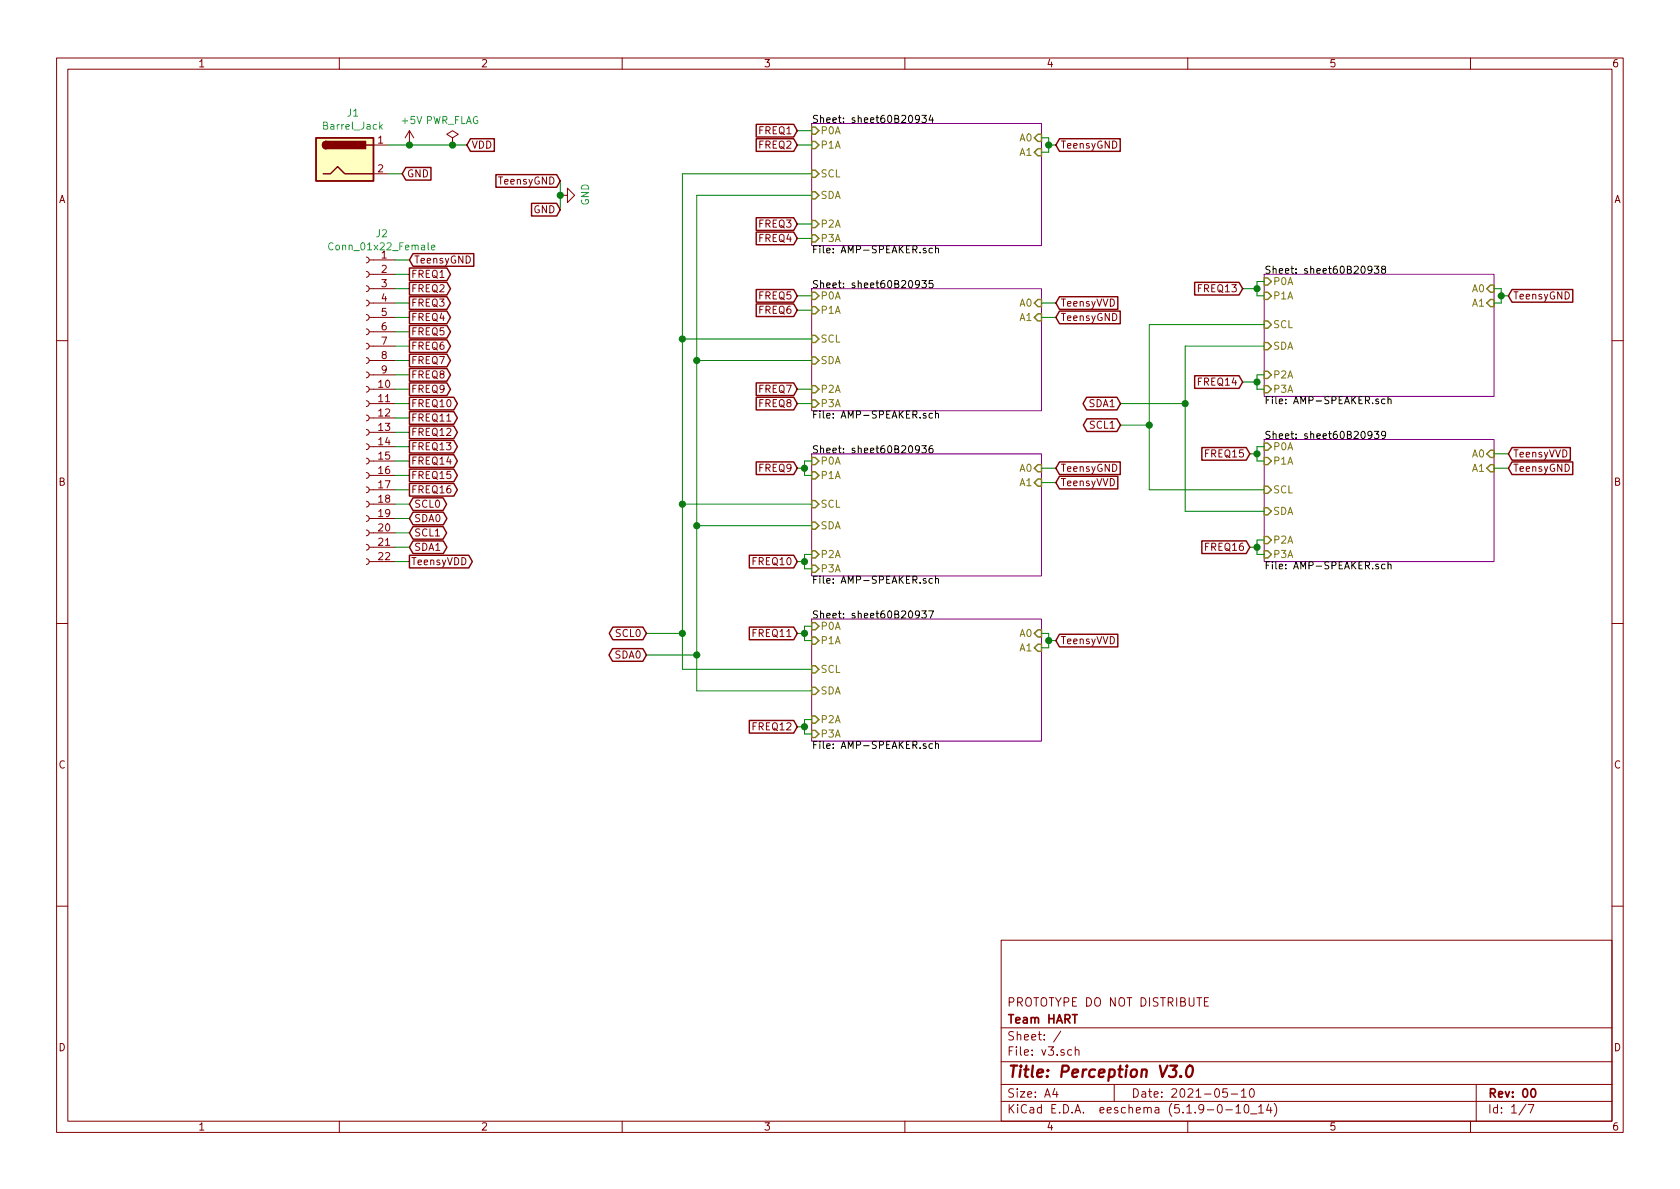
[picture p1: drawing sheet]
<svg xmlns="http://www.w3.org/2000/svg" width="297mm" height="210mm" viewBox="0 0 297 210" stroke-linecap="round" stroke-linejoin="round" font-family="sans-serif">
<g fill="none" stroke="#840000" stroke-width=".18">
<path d="M10 10.3h277v189.9h-277zM12 12.2h273v186.1h-273zM60 10.3v1.9M110 10.3v1.9M160 10.3v1.9M210 10.3v1.9M260 10.3v1.9M66 25.6h2.6M66 30.7h2.6M72.4 23.1l-.8 1.3M72.4 23.1v2.5M72.4 23.1l.8 1.3"/>
<path d="M80 24.4l1-.7-1-.6-1 .6 1 .7v1.2M80 25.6h.1M99.1 34.5h1.2v-1.2l1.3 1.2-1.3 1.3v-1.3M64.8 58.2l.3 .1 .2 .3-.1 .4-.4 .2M64.8 55.6l.3 .1 .2 .3-.1 .5-.4 .1M64.8 53.1l.3 .1 .2 .3-.1 .4-.4 .2M64.8 50.5l.3 .2 .2 .2-.1 .5-.4 .2M64.8 48l.3 .1 .2 .3-.1 .4-.4 .2M64.8 45.5l.3 .1 .2 .3-.1 .4-.4 .2M65.3 58.7h4.5M65.3 56.1h4.5M65.3 53.6h4.5"/>
<path d="M65.3 51h4.5M65.3 48.5h4.5M65.3 46h4.5M10 60.2h2M64.8 78.5l.3 .1 .2 .3-.1 .4-.4 .2M64.8 75.9l.3 .2 .2 .2-.1 .5-.4 .2M64.8 73.4l.3 .1 .2 .3-.1 .4-.4 .2M64.8 70.9l.3 .1 .2 .3-.1 .4-.4 .2M64.8 68.3l.3 .1 .2 .3-.1 .5-.4 .1M64.8 65.8l.3 .1 .2 .3-.1 .4-.4 .2M64.8 63.2l.3 .2 .2 .2-.1 .5-.4 .2M64.8 60.7l.3 .1 .2 .3-.1 .4-.4 .2"/>
<path d="M65.3 79h4.5M65.3 76.4h4.5M65.3 73.9h4.5M65.3 71.4h4.5M65.3 68.8h4.5M65.3 66.3h4.5M65.3 63.7h4.5M65.3 61.2h4.5M285 60.2h2M64.8 98.8l.3 .1 .2 .3-.1 .4-.4 .2M64.8 96.3l.3 .1 .2 .3-.1 .4-.4 .2M64.8 93.7l.3 .1 .2 .3-.1 .5-.4 .1"/>
<path d="M64.8 91.2l.3 .1 .2 .3-.1 .4-.4 .2M64.8 88.6l.3 .2 .2 .2-.1 .5-.4 .2M64.8 86.1l.3 .1 .2 .3-.1 .4-.4 .2M64.8 83.6l.3 .1 .2 .3-.1 .4-.4 .2M64.8 81l.3 .1 .2 .3-.1 .5-.4 .1M65.3 99.3h4.5M65.3 96.8h4.5M65.3 94.2h4.5M65.3 91.7h4.5M65.3 89.1h4.5M65.3 86.6h4.5M65.3 84.1h4.5"/>
<path d="M65.3 81.5h4.5M10 110.3h2M285 110.3h2M10 160.2h2M177 166.3h108v32h-108zM213 177.1h.5M213.7 176.4h-.7v1.5h.7M285 160.2h2M60 198.3v1.9M110 198.3v1.9M160 198.3v1.9M177 194.8h108"/>
<path d="M177 191.8h108M177 187.8h108M177 181.8h108M186.5 192.5l-.4 1h1M186.8 193v1M187.6 182.3l-1.3 2M189.5 185.7l-.4-.1-.3 .3v.6l.3 .1 .4-.1M190.1 185.7h.1a.37 .37 0 0 1 .6 .1v.8M190.1 185.1v1.5M197 191.8v3M210 198.3v1.9M216.7 196.3h1.2"/>
<path d="M217 192.5h-.7l-.1 .7 .2-.1 .5 .1 .1 .2v.5l-.2 .1-.6-.1M217.7 193.5h1.1M218.5 195.8l.4-.5v1.5M218.5 196.8h.9M219.5 193l.4-.5v1.5M219.5 194h.8M220.1 195.5l.3-.2a.94 .94 0 0 1 0 1.5 .82 .82 0 0 1-.3-1.3zM221.1 192.6l.2-.1a.8 .8 0 0 1 .5 .8 .8 .8 0 0 1-.5 .7 1 1 0 0 1-.2-1.4zM221.1 197h1.1M222.5 195.8l.5-.5v1.5M222.5 196.8h.9M224.3 195.2l-.3 1.1h.9"/>
<path d="M224.7 195.8v1M225.3 195.1a1.71 1.71 0 0 1 0 2.3M260 198.3v1.9M261 191.8v6.5M269.8 195.2l-1.2 2M270.2 195.3h1l-.6 1.5"/>
</g>
<path d="M270.9 192.6l.1-.1a.81 .81 0 0 1 .6 .6 .81 .81 0 0 1-.3 .8l-.1 .1a.8 .8 0 0 1-.6-.6 .8 .8 0 0 1 .3-.8z" fill="none" stroke="#840000" stroke-width=".3"/>
<path d="M206.9 188.4h1.2l-.7 .8h.3l.2 .2a.82 .82 0 0 1-.2 .9l-.8 .1-.2-.1M208.8 190.3h.1l-.2 .1v-.1h.1l-.1 .1M210 188.6a.46 .46 0 0 1 .5-.2 .46 .46 0 0 1 .4 .4 1.15 1.15 0 0 1-.8 1.6l-.2-.1a1.5 1.5 0 0 1 .1-1.7z" fill="none" stroke="#840000" stroke-width=".41"/>
<path d="M143.5 21.8h40.6v21.6h-40.6zM143.5 51h40.6v21.6h-40.6zM223.5 48.5h40.7v21.6h-40.7zM223.5 77.7h40.7v21.6h-40.7zM143.5 80.3h40.6v21.5h-40.6zM143.5 109.5h40.6v21.6h-40.6z" fill="none" stroke="#840084" stroke-width=".18"/>
<g fill="none" stroke="#000" stroke-width=".18">
<path d="M162.6 20.9l-.3 .3-.3-.1-.2-.2 .1-.4 .2-.1h.2l.3 .2a.97 .97 0 0 1-.3 1l-.3 .1M163 20.4h.8l-.5 .5 .4 .1 .1 .4-.3 .3-.5-.2M164.6 20.3l-.3 .9h.7M164.9 20.8v.9M162.6 50.2l-.3 .2-.3-.1-.2-.1 .1-.5 .2-.1h.2l.3 .3a.97 .97 0 0 1-.3 .9l-.3 .1M163 49.6h.8l-.5 .5 .4 .1 .1 .4-.3 .3-.5-.2M164.9 43.9h-.4l-.2 .2 .1 .6h.5M164.9 49.6h-.6v.6l.1-.1 .5 .1v.5l-.2 .2-.4-.2M165.4 44l.2-.1h.3v.8M165.4 43.5v1.2M242.6 47.6l-.3 .2h-.3l-.1-.2v-.4l.2-.1h.2l.3 .2a.97 .97 0 0 1-.3 1h-.3M243 47.1h.8l-.4 .4 .3 .2 .1 .4-.3 .2-.5-.1"/>
<path d="M244.5 47.6l-.2-.1v-.3l.2-.1h.4v.4l-.5 .2-.1 .1v.3l.2 .2h.4l.1-.2-.1-.4-.1-.1M162.6 79.4l-.3 .2-.3-.1-.2-.1 .1-.5 .2-.1h.2l.3 .3a.97 .97 0 0 1-.3 .9l-.3 .1M163 78.8h.8l-.5 .5 .4 .1 .1 .5-.3 .2-.5-.1M164.9 73.1h-.4l-.2 .2 .1 .6h.5M164.9 78.8l-.4 .1a.87 .87 0 0 0 0 1.2l.4-.1v-.6l-.4-.1-.2 .2M165.4 73.2l.2-.1h.3v.8M165.4 72.7v1.2M242.6 76.8l-.3 .3-.3-.1-.1-.2v-.4l.2-.1h.2l.3 .2a.97 .97 0 0 1-.3 1h-.3M243 76.3h.8l-.4 .5 .3 .1 .1 .4-.3 .2-.5-.1M244.9 70.6h-.4l-.2 .2 .1 .5h.5M245 76.8l-.2 .3h-.3l-.2-.3v-.4l.2-.1h.3l.2 .2a.97 .97 0 0 1-.2 1h-.4M245.4 70.7l.2-.1h.3v.8"/>
<path d="M245.4 70.1v1.3M244.9 99.8h-.4l-.2 .2 .1 .6h.5M245.4 99.9l.2-.1h.3v.8M245.4 99.3v1.3M162.6 108.6l-.3 .2h-.3l-.2-.2 .1-.5 .2-.1h.2l.3 .3a.97 .97 0 0 1-.3 .9l-.3 .1M163 108h.8l-.5 .5 .4 .1 .1 .5-.3 .2-.5-.1M164.2 108h.8l-.5 1.3M164.9 102.4l-.4-.1-.2 .2 .1 .6h.5M165.4 102.4l.2-.1 .3 .1v.7M165.4 101.9v1.2M164.9 131.6l-.4-.1-.2 .2 .1 .6h.5M165.4 131.6l.2-.1 .3 .1v.8"/>
<path d="M165.4 131.1v1.3"/>
</g>
<g fill="none" stroke="#848400" stroke-width=".25">
<path d="M143.5 30.1h.6l.7 .6-.7 .7h-.6zM143.5 33.9h.6l.7 .6-.7 .7h-.6zM143.5 25h.6l.7 .6-.7 .7h-.6zM143.5 22.5h.6l.7 .6-.7 .6h-.6zM143.5 39h.6l.7 .6-.7 .7h-.6zM183.5 23.7h.6v1.3h-.6l-.6-.6zM183.5 26.3h.6v1.3h-.6l-.6-.7zM143.5 41.5h.6l.7 .7-.7 .6h-.6zM143.5 59.3h.6l.7 .6-.7 .7h-.6zM143.5 54.2h.6l.7 .7-.7 .6h-.6zM143.5 51.7h.6l.7 .6-.7 .7h-.6zM183.5 53h.6v1.2h-.6l-.6-.6z"/>
<path d="M183.5 55.5h.6v1.3h-.6l-.6-.7zM223.5 56.8h.7l.6 .6-.6 .6h-.7zM223.5 51.7h.7l.6 .6-.6 .7h-.7zM223.5 49.1h.7l.6 .7-.6 .6h-.7zM263.5 50.4h.7v1.3h-.7l-.6-.7zM263.5 53h.7v1.2h-.7l-.6-.6zM143.5 63.1h.6l.7 .6-.7 .7h-.6zM143.5 68.2h.6l.7 .6-.7 .7h-.6zM143.5 70.7h.6l.7 .7-.7 .6h-.6zM223.5 60.6h.7l.6 .6-.6 .6h-.7zM223.5 65.7h.7l.6 .6-.6 .6h-.7zM223.5 68.2h.7l.6 .6-.6 .7h-.7z"/>
<path d="M223.5 78.4h.7l.6 .6-.6 .6h-.7zM263.5 79.6h.7v1.3h-.7l-.6-.6zM143.5 88.5h.6l.7 .6-.7 .7h-.6zM143.5 92.3h.6l.7 .7-.7 .6h-.6zM143.5 83.4h.6l.7 .7-.7 .6h-.6zM143.5 80.9h.6l.7 .6-.7 .7h-.6zM143.5 97.4h.6l.7 .6-.7 .7h-.6zM143.5 99.9h.6l.7 .7-.7 .6h-.6zM183.5 82.2h.6v1.2h-.6l-.6-.6zM183.5 84.7h.6v1.3h-.6l-.6-.7zM223.5 86h.7l.6 .6-.6 .6h-.7zM223.5 89.8h.7l.6 .6-.6 .7h-.7z"/>
<path d="M223.5 80.9h.7l.6 .6-.6 .7h-.7zM223.5 94.9h.7l.6 .6-.6 .6h-.7zM223.5 97.4h.7l.6 .6-.6 .7h-.7zM263.5 82.2h.7v1.2h-.7l-.6-.6zM143.5 117.7h.6l.7 .7-.7 .6h-.6zM143.5 112.6h.6l.7 .7-.7 .6h-.6zM143.5 110.1h.6l.7 .6-.7 .7h-.6zM183.5 111.4h.6v1.2h-.6l-.6-.6zM183.5 113.9h.6v1.3h-.6l-.6-.7zM143.5 121.5h.6l.7 .7-.7 .6h-.6zM143.5 126.6h.6l.7 .6-.7 .7h-.6zM143.5 129.2h.6l.7 .6-.7 .6h-.6z"/>
</g>
<path d="M55.9 24.4h10.1v7.6h-10.1z" fill="#ffffc2" stroke="#ffffc2" stroke-width=".18"/>
<g fill="none" stroke="#840000" stroke-width=".25">
<path d="M55.9 24.4h10.1v7.6h-10.1zM57.1 30.7h1.3l1.3-1.2 1.3 1.2h5M57.7 25a.63 .63 0 0 0-.7 .6 .63 .63 0 0 0 .7 .7M64.8 25.6h1.2M71.8 29.6h4.4v2.2h-4.4l-.7-1.1zM83.2 24.5h4.2v2.3h-4.2l-.7-1.2zM87.7 30.9h10.7l.7 1.1-.7 1.1h-10.7zM94 36h4.4l.7 1.1-.7 1.1h-4.4zM133.7 22h6.6l.7 1.1-.7 1.1h-6.6zM133.7 24.5h6.6l.7 1.1-.7 1.2h-6.6zM133.7 38.5h6.6l.7 1.1-.7 1.1h-6.6zM187.3 24.5h10.8v2.3h-10.8l-.6-1.2z"/>
<path d="M72.4 47.4h6.6l.7 1.1-.7 1.1h-6.6zM72.4 49.9h6.6l.7 1.1-.7 1.2h-6.6zM72.4 52.5h6.6l.7 1.1-.7 1.1h-6.6zM72.4 55h6.6l.7 1.1-.7 1.1h-6.6zM72.4 57.6h6.6l.7 1.1-.7 1.1h-6.6zM73 44.9h10.8v2.2h-10.8l-.6-1.1zM133.7 53.7h6.6l.7 1.2-.7 1.1h-6.6zM133.7 51.2h6.6l.7 1.1-.7 1.1h-6.6zM133.7 41h6.6l.7 1.2-.7 1.1h-6.6zM187.3 52.5h10.3v2.2h-10.3l-.6-1.1zM187.3 55h10.8v2.2h-10.8l-.6-1.1zM211.2 49.9h7.9l.6 1.1-.6 1.2h-7.9z"/>
<path d="M267.3 51.2h10.8v2.2h-10.8l-.6-1.1zM72.4 65.2h6.6l.7 1.1-.7 1.1h-6.6zM72.4 60.1h6.6l.7 1.1-.7 1.1h-6.6zM72.4 62.6h6.6l.7 1.1-.7 1.2h-6.6zM72.4 67.7h6.6l.7 1.1-.7 1.1h-6.6zM72.4 70.3h7.8l.7 1.1-.7 1.1h-7.8zM72.4 72.8h7.8l.7 1.1-.7 1.1h-7.8zM72.4 75.3h7.8l.7 1.1-.7 1.2h-7.8zM72.4 77.9h7.8l.7 1.1-.7 1.1h-7.8zM133.7 70.3h6.6l.7 1.1-.7 1.1h-6.6zM133.7 67.7h6.6l.7 1.1-.7 1.1h-6.6zM192.1 70.3h5.4l.6 1.1-.6 1.1h-5.4l-.6-1.1z"/>
<path d="M192.2 74.1h5.3l.6 1.1-.6 1.1h-5.3l-.7-1.1zM211.2 66.4h7.9l.6 1.2-.6 1.1h-7.9zM212.5 79.1h7.8l.7 1.2-.7 1.1h-7.8zM267.3 79.1h10.3v2.3h-10.3l-.6-1.1zM72.4 80.4h7.8l.7 1.1-.7 1.1h-7.8zM72.4 83h7.8l.7 1.1-.7 1.1h-7.8zM72.4 85.5h7.8l.7 1.1-.7 1.1h-7.8zM72.4 98.2h10.5l.6 1.1-.6 1.1h-10.5zM73 93.1h5.3l.7 1.1-.7 1.1h-5.3l-.6-1.1zM73 95.7h5.4l.6 1.1-.6 1.1h-5.4l-.6-1.1zM73 90.6h5.4l.6 1.1-.6 1.1h-5.4l-.6-1.1zM73 88h5.3l.7 1.1-.7 1.2h-5.3l-.6-1.2z"/>
<path d="M132.5 98.2h7.8l.7 1.1-.7 1.1h-7.8zM133.7 81.7h6.6l.7 1.1-.7 1.1h-6.6zM187.3 84.2h10.3v2.3h-10.3l-.6-1.2zM187.3 81.7h10.8v2.2h-10.8l-.6-1.1zM212.5 95.7h7.8l.7 1.1-.7 1.1h-7.8zM267.3 81.7h10.8v2.2h-10.8l-.6-1.1zM108.3 114.7h5.4l.6 1.1-.6 1.1h-5.4l-.6-1.1zM108.4 110.9h5.3l.6 1.1-.6 1.1h-5.3l-.7-1.1zM132.5 110.9h7.8l.7 1.1-.7 1.1h-7.8zM187.3 112.2h10.3v2.2h-10.3l-.6-1.1zM132.5 127.4h7.8l.7 1.1-.7 1.1h-7.8z"/>
</g>
<g fill="#840000" stroke="#840000" stroke-width=".25">
<path d="M57.2 25.2l.5-.2v1.3a.64 .64 0 0 1-.6-.4 .64 .64 0 0 1 .1-.7z"/>
<path d="M57.7 25h6.9v1.3h-6.9z"/>
</g>
<path d="M67.3 22.4l.3 .5M67.6 22l-.5 .5M58.9 43a.6 .6 0 0 0-.8 .5 .6 .6 0 0 0 .5 .7l.3-.1M76.3 43.8l.6-.1-.1-.3h-.3l-.2 .1 .1 .6h.4" fill="none" stroke="#008484" stroke-width=".18"/>
<g fill="none" stroke="#008400" stroke-width=".18">
<path d="M68.6 25.6h13.9M68.6 30.7h2.5M99.1 32v5.1M141 25.6h2.5M141 39.6h2.5M141 23.1h2.5M143.5 30.7h-22.9v87.7h22.9M143.5 34.5h-20.3v87.7h20.3M184.1 24.4h1.3v2.5h-1.3M185.4 25.6h1.3M69.8 58.7h2.6M69.8 51h2.6"/>
<path d="M69.8 56.1h2.6M69.8 53.6h2.6M69.8 46h2.6M69.8 48.5h2.6M120.6 59.9h22.9M141 52.3h2.5M141 54.9h2.5M141 42.2h2.5M184.1 56.1h2.6M184.1 53.6h2.6M219.7 51h2.5M223.5 57.4h-20.3v29.2h20.3"/>
<path d="M223.5 49.8h-1.3v2.5h1.3M264.2 51h1.2v2.6h-1.2M265.4 52.3h1.3M69.8 63.7h2.6M69.8 71.4h2.6M69.8 79h2.6M69.8 76.4h2.6M69.8 73.9h2.6M69.8 68.8h2.6M69.8 61.2h2.6M69.8 66.3h2.6M123.2 63.7h20.3"/>
<path d="M141 71.4h2.5M141 68.8h2.5M198.1 75.2h5.1M198.1 71.4h11.4M219.7 67.6h2.5M223.5 61.2h-14v29.2h14M223.5 79h-1.3v2.5h1.3M223.5 66.3h-1.3v2.5h1.3M69.8 89.1h2.6M69.8 86.6h2.6M69.8 84.1h2.6M69.8 81.5h2.6"/>
<path d="M69.8 99.3h2.6M69.8 91.7h2.6M69.8 96.8h2.6M69.8 94.2h2.6M120.6 89.1h22.9M123.2 93h20.3M141 99.3h1.2M141 82.8h1.2M143.5 81.5h-1.3v2.6h1.3M143.5 98h-1.3v2.6h1.3M184.1 82.8h2.6M184.1 85.3h2.6"/>
<path d="M221 96.8h1.2M221 80.3h1.2M223.5 95.5h-1.3v2.5h1.3M264.2 80.3h2.5M264.2 82.8h2.5M114.3 112h6.3M114.3 115.8h8.9M141 112h1.2M143.5 110.7h-1.3v2.6h1.3M184.1 112h1.3v2.5h-1.3M185.4 113.3h1.3M141 128.5h1.2"/>
<path d="M143.5 127.2h-1.3v2.6h1.3"/>
</g>
<g fill="#008400" stroke="#008400" stroke-width=".25">
<circle cx="222.3" cy="96.8" r=".51"/>
<circle cx="222.3" cy="80.3" r=".51"/>
<circle cx="222.3" cy="67.6" r=".51"/>
<circle cx="222.3" cy="51" r=".51"/>
<circle cx="142.2" cy="128.5" r=".51"/>
<circle cx="142.2" cy="112" r=".51"/>
<circle cx="142.2" cy="99.3" r=".51"/>
<circle cx="142.2" cy="82.8" r=".51"/>
<circle cx="120.7" cy="112" r=".51"/>
<circle cx="185.4" cy="113.3" r=".51"/>
<circle cx="185.4" cy="25.6" r=".51"/>
<circle cx="123.2" cy="63.7" r=".51"/>
<circle cx="123.2" cy="93" r=".51"/>
<circle cx="265.4" cy="52.3" r=".51"/>
<circle cx="80" cy="25.6" r=".51"/>
<circle cx="120.7" cy="89.1" r=".51"/>
<circle cx="120.7" cy="59.9" r=".51"/>
<circle cx="72.4" cy="25.6" r=".51"/>
<circle cx="203.2" cy="75.2" r=".51"/>
<circle cx="209.6" cy="71.4" r=".51"/>
<circle cx="99.1" cy="34.5" r=".51"/>
<circle cx="123.2" cy="115.8" r=".51"/>
</g>
<text font-size="2.8" fill="#840000" x="178" y="190.5">Title: Perception V3.0</text>
<g font-size="2.1" fill="#840000">
<text x="178" y="178">PROTOTYPE DO NOT DISTRIBUTE</text>
<text x="178" y="184">Sheet: /</text>
<text x="178" y="181">Team HART</text>
<text x="178" y="186.7">File: v3.sch</text>
<text x="178" y="196.9">KiCad E.D.A. eeschema (5.1.9-0-10_14)</text>
<text x="178" y="194.1">Size: A4</text>
<text x="200" y="194.1">Date: 2021-05-10</text>
<text x="263" y="194.1">Rev: 00</text>
<text x="263" y="196.9">Id: 1/7</text>
</g>
<g font-size="1.8" fill="#840000">
<text x="35" y="11.9">1</text>
<text x="85" y="11.9">2</text>
<text x="135" y="11.9">3</text>
<text x="185" y="11.9">4</text>
<text x="235" y="11.9">5</text>
<text x="285" y="11.9">6</text>
<text x="134.3" y="23.7">FREQ1</text>
<text x="66.8" y="25.4">1</text>
<text x="83.3" y="26.3">VDD</text>
<text x="134.3" y="26.3">FREQ2</text>
<text x="187.5" y="26.3">TeensyGND</text>
<text x="10.4" y="35.9">A</text>
<text x="66.8" y="30.5">2</text>
<text x="71.9" y="31.4">GND</text>
<text x="88.2" y="32.6">TeensyGND</text>
<text x="285.4" y="35.9">A</text>
<text x="94.3" y="37.7">GND</text>
<text x="134.3" y="40.3">FREQ3</text>
<text x="67.5" y="45.7">1</text>
<text x="73.2" y="46.6">TeensyGND</text>
<text x="134.3" y="42.8">FREQ4</text>
<text x="67.5" y="48.3">2</text>
<text x="67.5" y="50.8">3</text>
<text x="67.5" y="53.3">4</text>
<text x="72.6" y="49.1">FREQ1</text>
<text x="72.6" y="51.7">FREQ2</text>
<text x="134.3" y="53">FREQ5</text>
<text x="212" y="51.7">FREQ13</text>
<text x="267.5" y="53">TeensyGND</text>
<text x="67.5" y="55.9">5</text>
<text x="67.5" y="58.4">6</text>
<text x="72.6" y="54.2">FREQ3</text>
<text x="72.6" y="56.8">FREQ4</text>
<text x="72.6" y="59.3">FREQ5</text>
<text x="134.3" y="55.5">FREQ6</text>
<text x="187.5" y="54.2">TeensyVVD</text>
<text x="187.5" y="56.8">TeensyGND</text>
<text x="67.5" y="61">7</text>
<text x="67.5" y="63.5">8</text>
<text x="72.6" y="61.8">FREQ6</text>
<text x="72.6" y="64.4">FREQ7</text>
<text x="67" y="68.6">10</text>
<text x="67" y="71.1">11</text>
<text x="67.5" y="66">9</text>
<text x="72.6" y="66.9">FREQ8</text>
<text x="72.6" y="69.5">FREQ9</text>
<text x="134.3" y="69.5">FREQ7</text>
<text x="212" y="68.2">FREQ14</text>
<text x="67" y="73.7">12</text>
<text x="67" y="76.2">13</text>
<text x="72.6" y="72">FREQ10</text>
<text x="72.6" y="74.5">FREQ11</text>
<text x="72.6" y="77.1">FREQ12</text>
<text x="134.3" y="72">FREQ8</text>
<text x="192.6" y="72">SDA1</text>
<text x="192.8" y="75.8">SCL1</text>
<text x="67" y="78.7">14</text>
<text x="67" y="81.3">15</text>
<text x="67" y="83.8">16</text>
<text x="72.6" y="79.6">FREQ13</text>
<text x="72.6" y="82.2">FREQ14</text>
<text x="134.3" y="83.4">FREQ9</text>
<text x="187.5" y="83.4">TeensyGND</text>
<text x="213.3" y="80.9">FREQ15</text>
<text x="267.5" y="80.9">TeensyVVD</text>
<text x="267.5" y="83.4">TeensyGND</text>
<text x="10.4" y="85.9">B</text>
<text x="67" y="86.4">17</text>
<text x="67" y="88.9">18</text>
<text x="72.6" y="84.7">FREQ15</text>
<text x="72.6" y="87.2">FREQ16</text>
<text x="73.2" y="89.8">SCL0</text>
<text x="187.5" y="86">TeensyVVD</text>
<text x="285.4" y="85.9">B</text>
<text x="67" y="91.4">19</text>
<text x="67" y="94">20</text>
<text x="73.2" y="94.9">SCL1</text>
<text x="73.2" y="92.3">SDA0</text>
<text x="67" y="96.5">21</text>
<text x="67" y="99.1">22</text>
<text x="72.6" y="99.9">TeensyVDD</text>
<text x="73.2" y="97.4">SDA1</text>
<text x="133.3" y="99.9">FREQ10</text>
<text x="213.3" y="97.4">FREQ16</text>
<text x="109" y="112.6">SCL0</text>
<text x="133.3" y="112.6">FREQ11</text>
<text x="187.5" y="113.9">TeensyVVD</text>
<text x="108.8" y="116.5">SDA0</text>
<text x="133.3" y="129.2">FREQ12</text>
<text x="10.4" y="135.9">C</text>
<text x="285.4" y="135.9">C</text>
<text x="10.4" y="185.9">D</text>
<text x="285.4" y="185.9">D</text>
<text x="35" y="199.9">1</text>
<text x="85" y="199.9">2</text>
<text x="135" y="199.9">3</text>
<text x="185" y="199.9">4</text>
<text x="235" y="199.9">5</text>
<text x="285" y="199.9">6</text>
</g>
<g font-size="1.8" fill="#008484">
<text x="57.4" y="22.9">Barrel_Jack</text>
<text x="61.4" y="20.6">J1</text>
<text x="71.2" y="21.9">+5V PWR_FLAG</text>
<text x="66.5" y="42">J2</text>
<text x="104.1" y="36.4" transform="rotate(-90 104.1 36.4)">GND</text>
<text x="58.8" y="44.3">Conn_01x22_Female</text>
</g>
<g font-size="1.8">
<text x="143.5" y="21.7">Sheet: sheet60B20934</text>
<text x="143.5" y="44.8">File: AMP-SPEAKER.sch</text>
<text x="143.5" y="50.9">Sheet: sheet60B20935</text>
<text x="223.5" y="48.4">Sheet: sheet60B20938</text>
<text x="223.5" y="71.5">File: AMP-SPEAKER.sch</text>
<text x="143.5" y="74">File: AMP-SPEAKER.sch</text>
<text x="223.5" y="77.6">Sheet: sheet60B20939</text>
<text x="143.5" y="80.2">Sheet: sheet60B20936</text>
<text x="223.5" y="100.7">File: AMP-SPEAKER.sch</text>
<text x="143.5" y="103.2">File: AMP-SPEAKER.sch</text>
<text x="143.5" y="109.4">Sheet: sheet60B20937</text>
<text x="143.5" y="132.4">File: AMP-SPEAKER.sch</text>
</g>
<g font-size="1.8" fill="#848400">
<text x="145" y="23.7">P0A</text>
<text x="145" y="26.3">P1A</text>
<text x="180.4" y="25">A0</text>
<text x="180.4" y="27.6">A1</text>
<text x="145" y="31.4">SCL</text>
<text x="145" y="35.2">SDA</text>
<text x="145" y="40.3">P2A</text>
<text x="145" y="42.8">P3A</text>
<text x="145" y="53">P0A</text>
<text x="225" y="53">P1A</text>
<text x="225" y="50.4">P0A</text>
<text x="260.4" y="51.7">A0</text>
<text x="145" y="55.5">P1A</text>
<text x="180.4" y="54.2">A0</text>
<text x="180.4" y="56.8">A1</text>
<text x="225" y="58">SCL</text>
<text x="260.4" y="54.2">A1</text>
<text x="145" y="60.6">SCL</text>
<text x="145" y="64.4">SDA</text>
<text x="225" y="61.8">SDA</text>
<text x="145" y="69.5">P2A</text>
<text x="225" y="66.9">P2A</text>
<text x="225" y="69.5">P3A</text>
<text x="145" y="72">P3A</text>
<text x="145" y="82.2">P0A</text>
<text x="180.4" y="83.4">A0</text>
<text x="225" y="82.2">P1A</text>
<text x="225" y="79.6">P0A</text>
<text x="260.4" y="80.9">A0</text>
<text x="260.4" y="83.4">A1</text>
<text x="145" y="89.8">SCL</text>
<text x="145" y="84.7">P1A</text>
<text x="180.4" y="86">A1</text>
<text x="225" y="87.2">SCL</text>
<text x="145" y="93.6">SDA</text>
<text x="225" y="91.1">SDA</text>
<text x="145" y="98.7">P2A</text>
<text x="145" y="101.2">P3A</text>
<text x="225" y="96.1">P2A</text>
<text x="225" y="98.7">P3A</text>
<text x="145" y="113.9">P1A</text>
<text x="145" y="111.4">P0A</text>
<text x="180.4" y="112.6">A0</text>
<text x="145" y="119">SCL</text>
<text x="180.4" y="115.2">A1</text>
<text x="145" y="122.8">SDA</text>
<text x="145" y="127.9">P2A</text>
<text x="145" y="130.4">P3A</text>
</g>
</svg>
